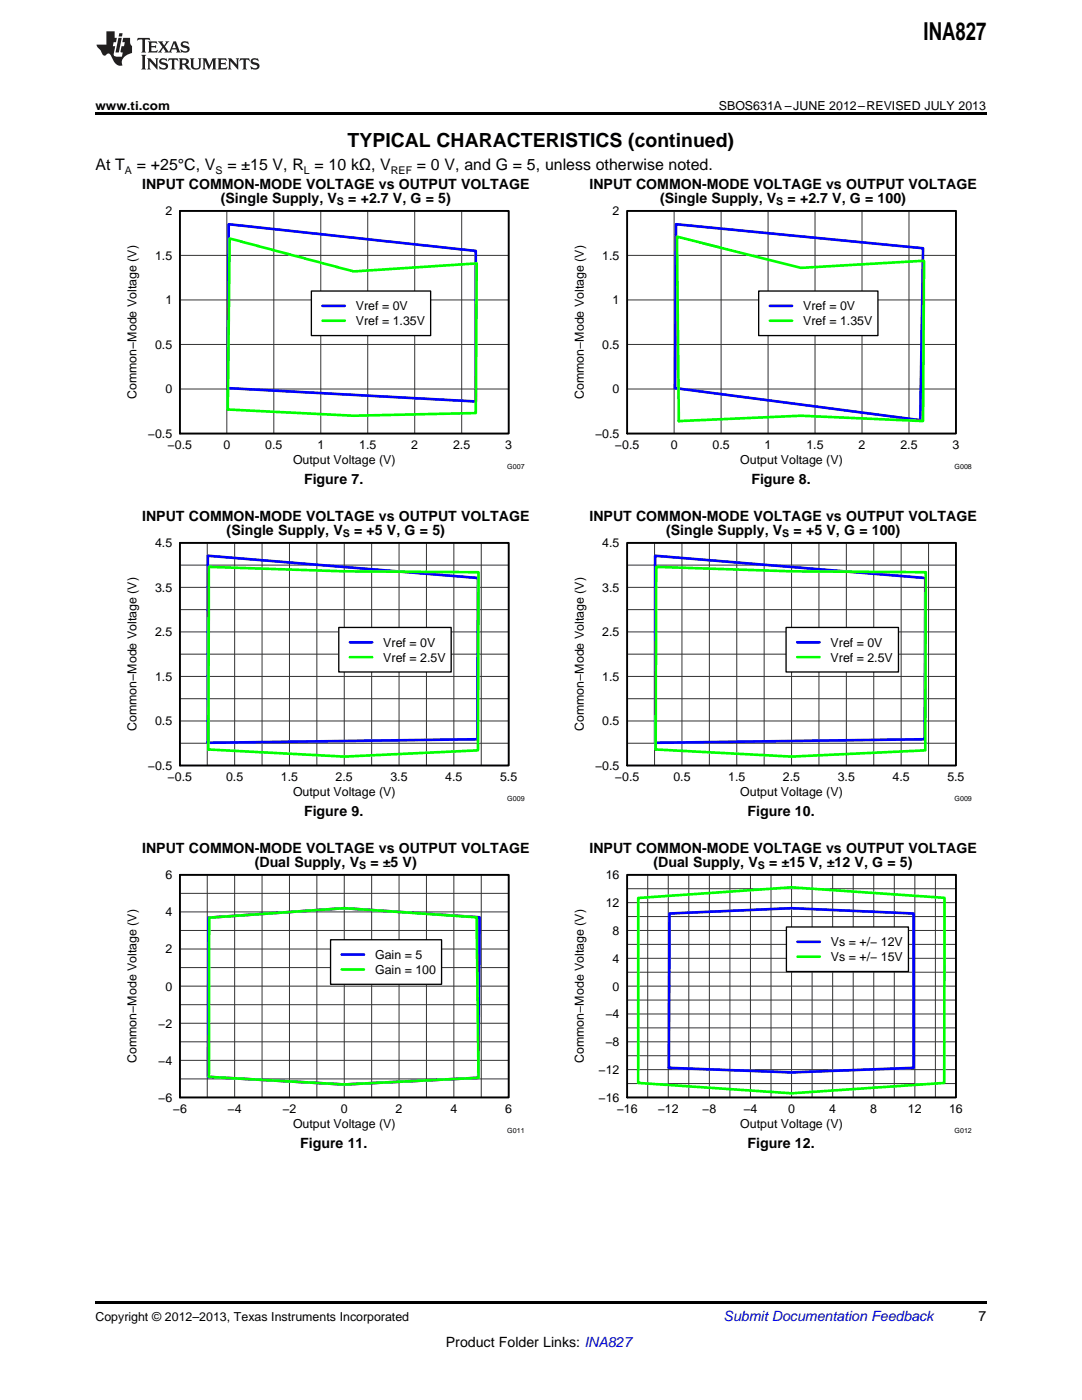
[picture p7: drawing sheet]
<svg xmlns="http://www.w3.org/2000/svg" width="216mm" height="279mm" viewBox="0 0 216 279" stroke-linecap="round" stroke-linejoin="round" font-family="sans-serif">
<path d="M19 259.7h177.8v.5h-177.8z" fill="#000"/>
<g fill="#fff">
<path d="M66.9 230.9h.3v.7h-.3z"/>
<path d="M156.1 230.9h.4v.7h-.4z"/>
</g>
<path d="M35.9 174.6h65.6v44.4h-65.6z" fill="none" stroke="#000" stroke-width=".26"/>
<g fill="none" stroke="#333" stroke-width=".2">
<path d="M35.9 174.6h65.6v44.4h-65.6zM35.9 178.3h65.6M41.4 174.6v44.4M46.8 174.6v44.4M52.3 174.6v44.4M57.8 174.6v44.4M63.2 174.6v44.4M68.7 174.6v44.4M74.2 174.6v44.4M79.6 174.6v44.4M85.1 174.6v44.4M90.6 174.6v44.4"/>
<path d="M96 174.6v44.4M35.9 196.8h65.6M35.9 193.1h65.6M35.9 189.4h65.6M35.9 185.7h65.6M35.9 182h65.6M35.9 215.3h65.6M35.9 211.6h65.6M35.9 207.9h65.6M35.9 204.2h65.6M35.9 200.5h65.6"/>
</g>
<path d="M41.6 183.1l27.1-1.8 27 1.8-.3 32-26.7 1.3-27.2-1.5z" fill="none" stroke="#00f" stroke-width=".53"/>
<path d="M41.7 183.1l27-1.8 26.4 1.8 .4 32-26.8 1.3-27-1.5z" fill="none" stroke="#0f0" stroke-width=".53"/>
<path d="M66 187.5h22.1v8.9h-22.1z" fill="#fff"/>
<path d="M125.1 174.6h65.6v44.4h-65.6zM66 187.5h22.1v8.9h-22.1z" fill="none" stroke="#000" stroke-width=".26"/>
<path d="M68.2 190.5h4.4M133.6 182.3l24.3-1 24.4 1v30.8l-24.4 .9-24.4-.9z" fill="none" stroke="#00f" stroke-width=".53"/>
<path d="M127.4 179.2l30.5-2.1 30.6 2.1-.1 36.9-30.5 2.1-30.6-2.1zM68.2 193.5h4.4" fill="none" stroke="#0f0" stroke-width=".53"/>
<path d="M35.9 174.6h65.6v44.4h-65.6z" fill="none" stroke="#000" stroke-width=".35"/>
<g fill="none" stroke="#333" stroke-width=".2">
<path d="M125.1 174.6h65.6v44.4h-65.6zM125.1 177.4h65.6M129.2 174.6v44.4M133.3 174.6v44.4M137.4 174.6v44.4M141.5 174.6v44.4M145.6 174.6v44.4M149.7 174.6v44.4M153.8 174.6v44.4M157.9 174.6v44.4M162 174.6v44.4M166.1 174.6v44.4"/>
<path d="M170.2 174.6v44.4M174.3 174.6v44.4M178.4 174.6v44.4M182.5 174.6v44.4M186.6 174.6v44.4M125.1 199.6h65.6M125.1 196.8h65.6M125.1 194h65.6M125.1 191.3h65.6M125.1 188.5h65.6M125.1 185.7h65.6M125.1 182.9h65.6"/>
<path d="M125.1 180.1h65.6M125.1 216.2h65.6M125.1 213.5h65.6M125.1 210.7h65.6M125.1 207.9h65.6M125.1 205.1h65.6M125.1 202.4h65.6"/>
</g>
<path d="M156.9 185h24.4v8.9h-24.4z" fill="#fff"/>
<path d="M156.9 185h24.4v8.9h-24.4z" fill="none" stroke="#000" stroke-width=".26"/>
<path d="M159.1 188h4.5" fill="none" stroke="#00f" stroke-width=".53"/>
<path d="M159.1 190.9h4.5" fill="none" stroke="#0f0" stroke-width=".53"/>
<path d="M125.1 174.6h65.6v44.4h-65.6z" fill="none" stroke="#000" stroke-width=".35"/>
<g fill="#fff">
<path d="M66.9 164.6h.3v.7h-.3z"/>
<path d="M156.1 164.6h.4v.7h-.4z"/>
</g>
<path d="M35.9 108.3h65.6v44.5h-65.6z" fill="none" stroke="#000" stroke-width=".26"/>
<g fill="none" stroke="#333" stroke-width=".2">
<path d="M35.9 108.3h65.6v44.5h-65.6zM35.9 117.2h65.6M35.9 112.8h65.6M41.4 108.3v44.5M46.8 108.3v44.5M52.3 108.3v44.5M57.8 108.3v44.5M63.2 108.3v44.5M68.7 108.3v44.5M74.2 108.3v44.5M79.6 108.3v44.5M85.1 108.3v44.5"/>
<path d="M90.6 108.3v44.5M96 108.3v44.5M35.9 139.4h65.6M35.9 135h65.6M35.9 130.6h65.6M35.9 126.1h65.6M35.9 121.7h65.6M35.9 148.3h65.6M35.9 143.9h65.6"/>
</g>
<path d="M41.5 110.9l53.9 4.5-.1 32.1-53.8 .7z" fill="none" stroke="#00f" stroke-width=".53"/>
<path d="M41.7 113.1l27 .9 26.8 .2-.1 35.6-26.7 1.2-27.1-1.4z" fill="none" stroke="#0f0" stroke-width=".53"/>
<path d="M67.6 125.2h22.4v8.9h-22.4z" fill="#fff"/>
<path d="M125.1 108.3h65.6v44.5h-65.6zM67.6 125.2h22.4v8.9h-22.4z" fill="none" stroke="#000" stroke-width=".26"/>
<path d="M130.7 110.9l53.9 4.5-.1 32.1-53.8 .7zM69.8 128.2h4.5" fill="none" stroke="#00f" stroke-width=".53"/>
<path d="M130.9 113.1l27 .9 26.8 .2-.1 35.6-26.7 1.2-27.1-1.4zM69.8 131.1h4.5" fill="none" stroke="#0f0" stroke-width=".53"/>
<path d="M35.9 108.3h65.6v44.5h-65.6z" fill="none" stroke="#000" stroke-width=".35"/>
<g fill="none" stroke="#333" stroke-width=".2">
<path d="M125.1 108.3h65.6v44.5h-65.6zM125.1 117.2h65.6M125.1 112.8h65.6M130.6 108.3v44.5M136.1 108.3v44.5M141.5 108.3v44.5M147 108.3v44.5M152.5 108.3v44.5M157.9 108.3v44.5M163.4 108.3v44.5M168.9 108.3v44.5M174.3 108.3v44.5"/>
<path d="M179.8 108.3v44.5M185.3 108.3v44.5M125.1 139.4h65.6M125.1 135h65.6M125.1 130.6h65.6M125.1 126.1h65.6M125.1 121.7h65.6M125.1 148.3h65.6M125.1 143.9h65.6"/>
</g>
<path d="M156.9 125.2h22.4v8.9h-22.4z" fill="#fff"/>
<path d="M156.9 125.2h22.4v8.9h-22.4z" fill="none" stroke="#000" stroke-width=".26"/>
<path d="M159.1 128.2h4.4" fill="none" stroke="#00f" stroke-width=".53"/>
<path d="M159.1 131.1h4.4" fill="none" stroke="#0f0" stroke-width=".53"/>
<path d="M125.1 108.3h65.6v44.5h-65.6z" fill="none" stroke="#000" stroke-width=".35"/>
<g fill="#fff">
<path d="M66.9 98.4h.3v.7h-.3z"/>
<path d="M156.1 98.4h.4v.7h-.4z"/>
</g>
<path d="M35.9 42.1h65.6v44.4h-65.6z" fill="none" stroke="#000" stroke-width=".26"/>
<path d="M35.9 42.1h65.6v44.4h-65.6zM35.9 59.9h65.6M35.9 51h65.6M45.3 42.1v44.4M54.6 42.1v44.4M64 42.1v44.4M73.4 42.1v44.4M82.8 42.1v44.4M92.1 42.1v44.4M35.9 77.6h65.6M35.9 68.7h65.6" fill="none" stroke="#333" stroke-width=".2"/>
<path d="M45.6 44.7l49.3 5.4v30l-49.5-2.6z" fill="none" stroke="#00f" stroke-width=".53"/>
<path d="M45.8 47.6l24.8 6.6 24.5-1.6-.2 29.8-24.3 .6-25.2-1.3z" fill="none" stroke="#0f0" stroke-width=".53"/>
<path d="M62.1 58.1h23.8v8.9h-23.8z" fill="#fff"/>
<path d="M62.1 58.1h23.8v8.9h-23.8zM125.1 42.1h65.6v44.4h-65.6z" fill="none" stroke="#000" stroke-width=".26"/>
<path d="M134.9 44.7l49.3 4.8-.6 34.4-48.9-6.4zM64.4 61h4.4" fill="none" stroke="#00f" stroke-width=".53"/>
<path d="M135.1 47.2l24.7 6.3 24.6-1.5-.2 32-24.4-1-24.3 1zM64.4 64h4.4" fill="none" stroke="#0f0" stroke-width=".53"/>
<path d="M35.9 42.1h65.6v44.4h-65.6z" fill="none" stroke="#000" stroke-width=".35"/>
<path d="M125.1 42.1h65.6v44.4h-65.6zM125.1 59.9h65.6M125.1 51h65.6M134.5 42.1v44.4M143.9 42.1v44.4M153.3 42.1v44.4M162.6 42.1v44.4M172 42.1v44.4M181.4 42.1v44.4M125.1 77.6h65.6M125.1 68.7h65.6" fill="none" stroke="#333" stroke-width=".2"/>
<path d="M151.4 58.1h23.8v8.9h-23.8z" fill="#fff"/>
<path d="M151.4 58.1h23.8v8.9h-23.8z" fill="none" stroke="#000" stroke-width=".26"/>
<path d="M153.6 61h4.5" fill="none" stroke="#00f" stroke-width=".53"/>
<path d="M153.6 64h4.5" fill="none" stroke="#0f0" stroke-width=".53"/>
<path d="M125.1 42.1h65.6v44.4h-65.6z" fill="none" stroke="#000" stroke-width=".35"/>
<path d="M19 22.5h177.8v.5h-177.8z" fill="#000"/>
<g fill="#231f20">
<path d="M27.5 7.6l-.1 .5 .4-.2h.6v.1v2.1l-.2 .4h1l-.3-.4v-2.1l.1-.1h.5l.5 .2-.2-.5zM29.5 8.3l.2 .3v1.5l-.2 .4h1.8l.2-.6a1.04 1.04 0 0 1-1.3 .2v-.7h.6l.3 .2v-.6l-.3 .2h-.6v-.6l.8-.1 .4 .3-.2-.5zM31.5 8.3l.9 1.1-.9 1.1h.8l-.2-.2 .5-.7 .4 .7-.2 .2h1.5l-.1-.2 .1-.4h.9l.1 .4-.2 .2h1l-.3-.3-.7-1.9h-.5l-.9 2-.8-1 .9-1h-.8l.1 .3-.3 .5-.4-.6 .2-.2zM34.7 8.6l.4 1h-.7zM36.3 8.4a.63 .63 0 0 0-.2 .7 .63 .63 0 0 0 .6 .4l.6 .2 .1 .2a.75 .75 0 0 1-.7 .4 .75 .75 0 0 1-.6-.5l.1 .7 .1-.1a1.11 1.11 0 0 0 1.5-.6 1.13 1.13 0 0 0-1.2-.8l-.1-.4a1.04 1.04 0 0 1 1.2 .2l-.2-.5-.1 .1-.5-.2zM28.2 10.9l.2 .4v2.2l-.2 .4h1l-.3-.4v-2.2l.3-.4zM29.3 11.6l.3 .4v1.5l-.3 .4h.8l-.2-.4v-1.3l1.5 1.7v-1.9l.2-.4h-.7l.2 .4v.9l-1.1-1.3zM32 11.8a.62 .62 0 0 0-.2 .7 .62 .62 0 0 0 .6 .4l.6 .1 .1 .3a.76 .76 0 0 1-.7 .3 .76 .76 0 0 1-.6-.4l.1 .7 .1-.1a1.11 1.11 0 0 0 1.5-.6 1.13 1.13 0 0 0-1.2-.8l-.1-.4a1.04 1.04 0 0 1 1.2 .2l-.2-.6-.1 .1-.5-.1zM33.7 11.6l-.2 .6a.61 .61 0 0 1 .8-.3v1.6l-.2 .4h.9l-.2-.4v-1.6a.63 .63 0 0 1 .8 .3l-.2-.6zM35.6 11.6l.3 .4v1.5l-.3 .4h1l-.2-.2v-.8l.5 .2a.76 .76 0 0 0 1.2 .7l-1-1a.58 .58 0 0 0 .6-.5 .58 .58 0 0 0-.5-.6zM36.4 11.9h.1a.45 .45 0 0 1 .5 .1 .45 .45 0 0 1 .1 .5l-.7 .2zM37.9 11.6l.2 .2a2.17 2.17 0 0 0 .3 1.9 .99 .99 0 0 0 1.6-.6v-1.1l.2-.4h-.7l.2 .2a1.92 1.92 0 0 1-.2 1.8 .6 .6 0 0 1-.9-.5v-1.1l.2-.4zM40.4 11.6l.2 .4v1.5l-.2 .4h.7l-.2-.4v-1.4l.8 1.8 .8-1.8v1.4l-.2 .4h.9l-.2-.4v-1.5l.2-.4h-.8l-.6 1.5-.6-1.5zM43.4 11.6l.2 .4v1.5l-.2 .4h1.8l.2-.6a1.04 1.04 0 0 1-1.3 .1v-.6h.5l.4 .2v-.6l-.4 .2h-.5v-.7h.8l.3 .3-.1-.6zM45.5 11.6l.2 .4v1.5l-.2 .4h.7l-.2-.4v-1.3l1.5 1.7v-1.9l.2-.4h-.7l.2 .4v.9l-1.1-1.3zM47.9 11.6l-.1 .6a.61 .61 0 0 1 .8-.3v1.6l-.3 .4h1l-.3-.4 .1-1.6a.63 .63 0 0 1 .7 .3l-.1-.6zM50.2 11.8a.62 .62 0 0 0-.2 .7 .62 .62 0 0 0 .6 .4l.6 .1 .2 .3a.76 .76 0 0 1-.8 .3 .76 .76 0 0 1-.6-.4l.1 .7 .2-.1a1.11 1.11 0 0 0 1.5-.6 1.13 1.13 0 0 0-1.3-.8l-.1-.4a1.04 1.04 0 0 1 1.2 .2l-.1-.6-.2 .1-.5-.1z"/>
<path d="M21.2 6.3v2.6h-1.9l.1 .4 .7 .9a.91 .91 0 0 0 1 .8 .56 .56 0 0 1 .5-.3 .56 .56 0 0 1 .5 .3l.4 .8a1.53 1.53 0 0 0 1.9 1.2 1.54 1.54 0 0 1 1-2.1l.9-.3v-1.4a1.52 1.52 0 0 1-.3-1.6h-1.4l-.2 .8h.5l-.2 .8h-.4l-.2 1v.2l.4 .1-.2 .8a1.93 1.93 0 0 1-1.6-.3l.3-1.8h-.5l.2-.8h.4l.2-.8h-.4v-1.3zM23.6 7.6l-.6 2.9h.7l.6-2.9zM23.8 6.6l-.1 .7h.6l.2-.7z"/>
</g>
<text font-size="4.9" x="184.3" y="7.9">INA827</text>
<text font-size="3.9" x="69.4" y="29.3">TYPICAL CHARACTERISTICS (continued)</text>
<g font-size="3.2">
<text x="19" y="34">At T</text>
<text x="27.3" y="34">= +25°C, V</text>
<text x="45.4" y="34">= ±15 V, R = 10 kΩ, V</text>
<text x="83.2" y="34">= 0 V, and G = 5, unless otherwise noted.</text>
</g>
<g font-size="2.8">
<text x="28.4" y="37.7">INPUT COMMON-MODE VOLTAGE vs OUTPUT VOLTAGE</text>
<text x="44.1" y="40.4">(Single Supply, V</text>
<text x="69.5" y="40.4">= +2.7 V, G = 5)</text>
<text x="117.6" y="37.7">INPUT COMMON-MODE VOLTAGE vs OUTPUT VOLTAGE</text>
<text x="131.7" y="40.4">(Single Supply, V</text>
<text x="157.2" y="40.4">= +2.7 V, G = 100)</text>
<text x="60.7" y="96.6">Figure 7.</text>
<text x="149.9" y="96.6">Figure 8.</text>
<text x="28.4" y="104">INPUT COMMON-MODE VOLTAGE vs OUTPUT VOLTAGE</text>
<text x="45.2" y="106.7">(Single Supply, V</text>
<text x="70.7" y="106.7">= +5 V, G = 5)</text>
<text x="117.6" y="104">INPUT COMMON-MODE VOLTAGE vs OUTPUT VOLTAGE</text>
<text x="132.9" y="106.7">(Single Supply, V</text>
<text x="158.4" y="106.7">= +5 V, G = 100)</text>
<text x="60.7" y="162.8">Figure 9.</text>
<text x="149.2" y="162.8">Figure 10.</text>
<text x="28.4" y="170.3">INPUT COMMON-MODE VOLTAGE vs OUTPUT VOLTAGE</text>
<text x="50.8" y="172.9">(Dual Supply, V</text>
<text x="73.9" y="172.9">= ±5 V)</text>
<text x="117.6" y="170.3">INPUT COMMON-MODE VOLTAGE vs OUTPUT VOLTAGE</text>
<text x="130.4" y="172.9">(Dual Supply, V</text>
<text x="153.5" y="172.9">= ±15 V, ±12 V, G = 5)</text>
<text x="59.9" y="229.1">Figure 11.</text>
<text x="149.2" y="229.1">Figure 12.</text>
<text x="195.3" y="263.6">7</text>
<text x="89" y="268.9">Product Folder Links: INA827</text>
</g>
<text font-size="2.8" fill="#0000c8" x="144.4" y="263.6">Submit Documentation Feedback</text>
<g font-size="2.5">
<text x="19" y="21.9">www.ti.com</text>
<text x="143.4" y="21.9">SBOS631A –JUNE 2012–REVISED JULY 2013</text>
<text x="33" y="43">2</text>
<text x="122.2" y="43">2</text>
<text x="30.9" y="51.9">1.5</text>
<text x="120.2" y="51.9">1.5</text>
<text x="33" y="60.7">1</text>
<text x="71" y="61.9">Vref = 0V</text>
<text x="71" y="64.9">Vref = 1.35V</text>
<text x="122.2" y="60.7">1</text>
<text x="160.3" y="61.9">Vref = 0V</text>
<text x="160.3" y="64.9">Vref = 1.35V</text>
<text x="30.9" y="69.6">0.5</text>
<text x="120.2" y="69.6">0.5</text>
<text x="27.3" y="79.6" transform="rotate(-90 27.3 79.6)">Common−Mode Voltage (V)</text>
<text x="33" y="78.5">0</text>
<text x="116.5" y="79.6" transform="rotate(-90 116.5 79.6)">Common−Mode Voltage (V)</text>
<text x="122.2" y="78.5">0</text>
<text x="29.5" y="87.4">−0.5</text>
<text x="33.5" y="89.6">−0.5</text>
<text x="44.6" y="89.6">0</text>
<text x="52.9" y="89.6">0.5</text>
<text x="63.3" y="89.6">1</text>
<text x="71.7" y="89.6">1.5</text>
<text x="82.1" y="89.6">2</text>
<text x="90.4" y="89.6">2.5</text>
<text x="100.8" y="89.6">3</text>
<text x="118.7" y="87.4">−0.5</text>
<text x="122.7" y="89.6">−0.5</text>
<text x="133.8" y="89.6">0</text>
<text x="142.2" y="89.6">0.5</text>
<text x="152.6" y="89.6">1</text>
<text x="160.9" y="89.6">1.5</text>
<text x="171.3" y="89.6">2</text>
<text x="179.7" y="89.6">2.5</text>
<text x="190.1" y="89.6">3</text>
<text x="58.5" y="92.6">Output Voltage (V)</text>
<text x="147.7" y="92.6">Output Voltage (V)</text>
<text x="30.9" y="109.2">4.5</text>
<text x="120.2" y="109.2">4.5</text>
<text x="30.9" y="118.1">3.5</text>
<text x="120.2" y="118.1">3.5</text>
<text x="30.9" y="127">2.5</text>
<text x="76.5" y="129.1">Vref = 0V</text>
<text x="120.2" y="127">2.5</text>
<text x="165.7" y="129.1">Vref = 0V</text>
<text x="30.9" y="135.9">1.5</text>
<text x="76.5" y="132">Vref = 2.5V</text>
<text x="120.2" y="135.9">1.5</text>
<text x="165.7" y="132">Vref = 2.5V</text>
<text x="27.3" y="145.9" transform="rotate(-90 27.3 145.9)">Common−Mode Voltage (V)</text>
<text x="30.9" y="144.8">0.5</text>
<text x="116.5" y="145.9" transform="rotate(-90 116.5 145.9)">Common−Mode Voltage (V)</text>
<text x="120.2" y="144.8">0.5</text>
<text x="29.5" y="153.7">−0.5</text>
<text x="33.5" y="155.8">−0.5</text>
<text x="45.1" y="155.8">0.5</text>
<text x="56" y="155.8">1.5</text>
<text x="67" y="155.8">2.5</text>
<text x="77.9" y="155.8">3.5</text>
<text x="88.8" y="155.8">4.5</text>
<text x="99.8" y="155.8">5.5</text>
<text x="118.7" y="153.7">−0.5</text>
<text x="122.7" y="155.8">−0.5</text>
<text x="134.4" y="155.8">0.5</text>
<text x="145.3" y="155.8">1.5</text>
<text x="156.2" y="155.8">2.5</text>
<text x="167.2" y="155.8">3.5</text>
<text x="178.1" y="155.8">4.5</text>
<text x="189" y="155.8">5.5</text>
<text x="58.5" y="158.9">Output Voltage (V)</text>
<text x="147.7" y="158.9">Output Voltage (V)</text>
<text x="33" y="175.5">6</text>
<text x="120.9" y="175.5">16</text>
<text x="33" y="182.9">4</text>
<text x="120.9" y="181">12</text>
<text x="33" y="190.3">2</text>
<text x="74.8" y="191.4">Gain = 5</text>
<text x="122.2" y="186.6">8</text>
<text x="165.8" y="188.9">Vs = +/− 12V</text>
<text x="165.8" y="191.8">Vs = +/− 15V</text>
<text x="33" y="197.7">0</text>
<text x="74.8" y="194.4">Gain = 100</text>
<text x="122.2" y="197.7">0</text>
<text x="122.2" y="192.1">4</text>
<text x="120.8" y="203.2">−4</text>
<text x="31.6" y="205.1">−2</text>
<text x="120.8" y="208.8">−8</text>
<text x="27.3" y="212.1" transform="rotate(-90 27.3 212.1)">Common−Mode Voltage (V)</text>
<text x="31.6" y="212.5">−4</text>
<text x="116.5" y="212.1" transform="rotate(-90 116.5 212.1)">Common−Mode Voltage (V)</text>
<text x="119.4" y="214.4">−12</text>
<text x="31.6" y="219.9">−6</text>
<text x="119.4" y="219.9">−16</text>
<text x="34.5" y="222.1">−6</text>
<text x="45.4" y="222.1">−4</text>
<text x="56.4" y="222.1">−2</text>
<text x="58.5" y="225.1">Output Voltage (V)</text>
<text x="68" y="222.1">0</text>
<text x="78.9" y="222.1">2</text>
<text x="89.9" y="222.1">4</text>
<text x="100.8" y="222.1">6</text>
<text x="123.1" y="222.1">−16</text>
<text x="131.2" y="222.1">−12</text>
<text x="140.1" y="222.1">−8</text>
<text x="147.7" y="225.1">Output Voltage (V)</text>
<text x="148.3" y="222.1">−4</text>
<text x="157.3" y="222.1">0</text>
<text x="165.5" y="222.1">4</text>
<text x="173.7" y="222.1">8</text>
<text x="181.2" y="222.1">12</text>
<text x="189.4" y="222.1">16</text>
<text x="19" y="263.6">Copyright © 2012–2013, Texas Instruments Incorporated</text>
</g>
<g font-size="2.1">
<text x="24.9" y="34.6">A</text>
<text x="43" y="34.6">S</text>
<text x="60.6" y="34.6">L</text>
<text x="78" y="34.6">REF</text>
<text x="67.2" y="41">S</text>
<text x="154.9" y="41">S</text>
<text x="68.4" y="107.2">S</text>
<text x="156.1" y="107.2">S</text>
<text x="71.6" y="173.5">S</text>
<text x="151.2" y="173.5">S</text>
</g>
<g font-size="1.4">
<text x="101.2" y="93.6">G007</text>
<text x="190.5" y="93.6">G008</text>
<text x="101.2" y="159.8">G009</text>
<text x="190.5" y="159.8">G009</text>
<text x="101.2" y="226.1">G011</text>
<text x="190.5" y="226.1">G012</text>
</g>
</svg>
